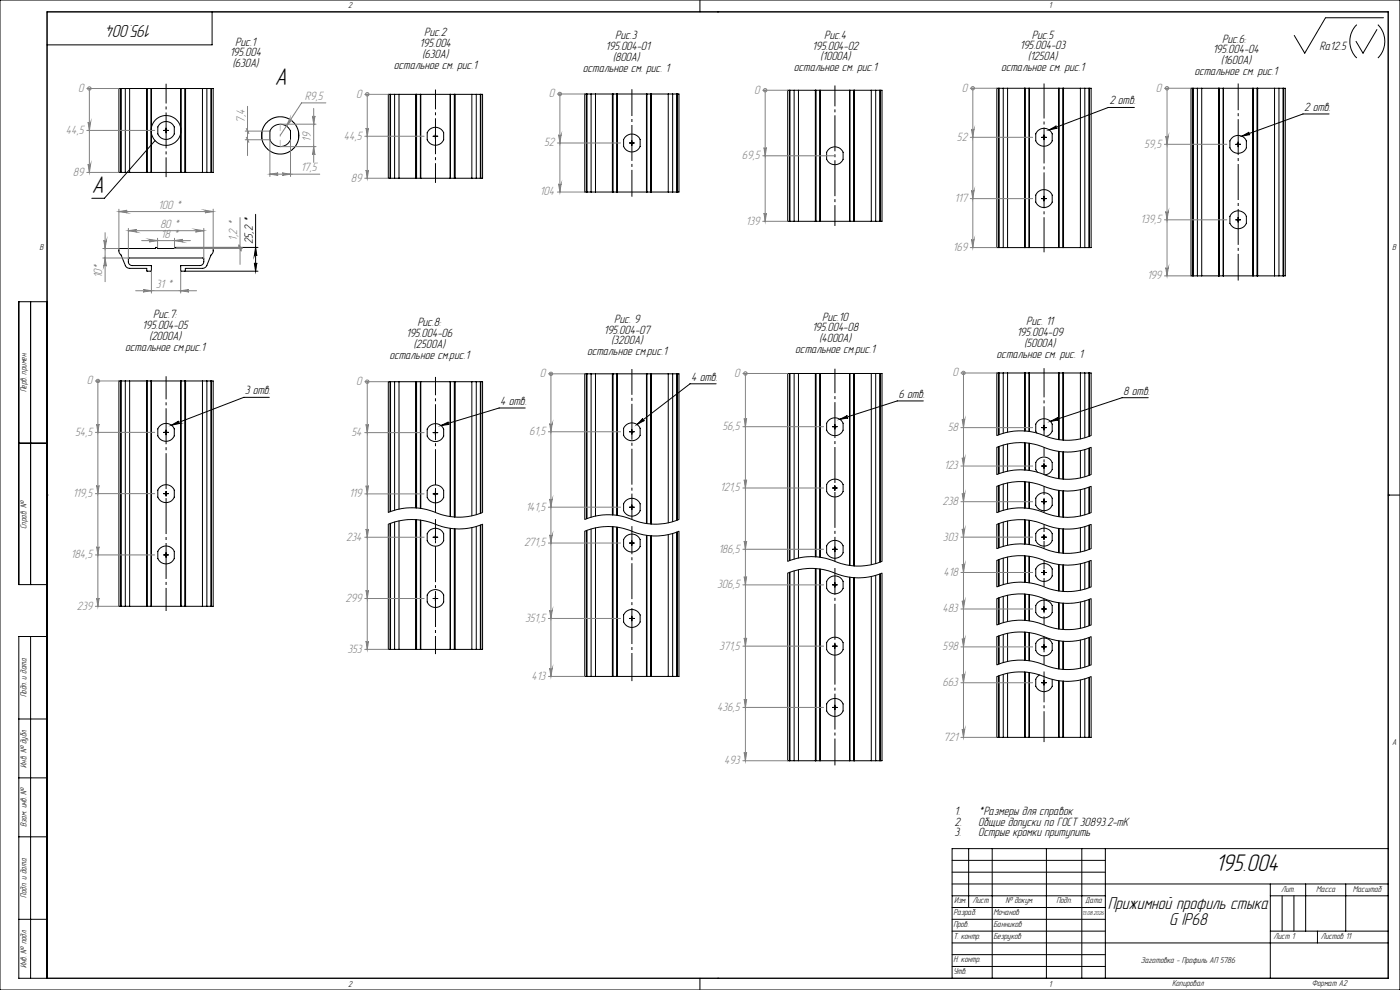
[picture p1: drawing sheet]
<svg xmlns="http://www.w3.org/2000/svg" width="594mm" height="420mm" viewBox="0 0 594 420" stroke-linecap="round" stroke-linejoin="round" font-family="sans-serif">
<g fill="none" stroke="#000" stroke-width=".42">
<path d="M0 0h594v420h-594zM90 5v14h-70M297 0v5M304.5 5h.1M575.7 10.5a10 10 0 0 0 0 14.1M584.2 12.5l-5.9 10.1-3-5M584.6 10.5a10 10 0 0 1 0 14.1M587 7.5h-24.6l-8.8 15.1-4.5-7.6M51.2 37.6h.2M51.2 37.6h-.8v35.5h.8M51.2 37.6v35.5M51.4 37.6h1.8"/>
<path d="M51.4 37.6v35.5M53.2 37.6h1.8M53.2 37.6v35.5M55 37.6h7.2M55 37.6v35.5M62.2 37.6h.1M62.2 37.6v35.5M62.3 37.6h.1M62.3 37.6v35.5M62.4 37.6v35.5M62.4 37.6h1.7M64.1 37.6h.1"/>
<path d="M64.1 37.6v35.5M64.2 37.6h12.5M64.2 37.6v35.5M76.7 37.6h.1M76.7 37.6v35.5M76.8 37.6h1.7M76.8 37.6v35.5M78.5 37.6h.1M78.5 37.6v35.5M78.6 37.6h.1M78.6 37.6v35.5M78.7 37.6h7.2"/>
<path d="M78.7 37.6v35.5M85.9 37.6h1.9M85.9 37.6v35.5M87.8 37.6h1.7M87.8 37.6v35.5M89.5 37.6h.2M89.5 37.6v35.5M89.7 37.6h.8v35.5h-.8M89.7 37.6v35.5M248.8 39.9h.3M248.8 39.9h-.7v41.6h.7M248.8 39.9v41.6"/>
<path d="M249.1 39.9h1.7M249.1 39.9v41.6M250.8 39.9h1.9M250.8 39.9v41.6M252.7 39.9h7.1M252.7 39.9v41.6M259.8 39.9h.1M259.8 39.9v41.6M259.9 39.9h.2M259.9 39.9v41.6M260.1 39.9v41.6M260.1 39.9h1.6"/>
<path d="M261.7 39.9h.2M261.7 39.9v41.6M261.9 39.9h12.4M261.9 39.9v41.6M274.3 39.9h.2M274.3 39.9v41.6M274.5 39.9h1.6M274.5 39.9v41.6M276.1 39.9h.2M276.1 39.9v41.6M276.3 39.9v41.6M276.4 39.9h.1"/>
<path d="M276.4 39.9h7.1M283.5 39.9h1.9M283.5 39.9v41.6M285.4 39.9h1.7M285.4 39.9v41.6M287.1 39.9h.3M287.1 39.9v41.6M287.4 39.9h.7v41.6h-.7M287.4 39.9v41.6M335 38.3h.2M335 38.3h-.8v55.6h.8M335 38.3v55.6"/>
<path d="M335.2 38.3h1.7M335.2 38.3v55.6M336.9 38.3h1.9M336.9 38.3v55.6M338.8 38.3h7.1M338.8 38.3v55.6M345.9 38.3h.1M345.9 38.3v55.6M346 38.3h.2M346 38.3v55.6M346.2 38.3v55.6M346.2 38.3h1.6"/>
<path d="M347.8 38.3h.2M347.8 38.3v55.6M348 38.3h12.4M348 38.3v55.6M360.4 38.3h.2M360.4 38.3v55.6M360.6 38.3h1.6M360.6 38.3v55.6M362.2 38.3h.2M362.2 38.3v55.6M362.4 38.3h.1M362.4 38.3v55.6"/>
<path d="M362.5 38.3h7.2M362.5 38.3v55.6M369.7 38.3h1.8M369.7 38.3v55.6M371.5 38.3h1.8M371.5 38.3v55.6M373.3 38.3h.2M373.3 38.3v55.6M373.5 38.3h.7v55.6h-.7M373.5 38.3v55.6M423.7 37.4h.2M423.7 37.4h-.8v67.6h.8"/>
<path d="M423.7 37.4v67.6M423.9 37.4h1.8M423.9 37.4v67.6M425.7 37.4h1.8M425.7 37.4v67.6M427.5 37.4h7.2M427.5 37.4v67.6M434.7 37.4h.1M434.7 37.4v67.6M434.8 37.4h.2M434.8 37.4v67.6M435 37.4v67.6"/>
<path d="M435 37.4h1.6M436.6 37.4h.2M436.6 37.4v67.6M436.8 37.4h12.4M436.8 37.4v67.6M449.2 37.4h.2M449.2 37.4v67.6M449.4 37.4h1.6M449.4 37.4v67.6M451 37.4h.2M451 37.4v67.6M451.2 37.4h.1"/>
<path d="M451.2 37.4v67.6M451.2 37.4h7.2M458.4 37.4h1.9M458.4 37.4v67.6M460.3 37.4h1.7M460.3 37.4v67.6M462 37.4h.2M462 37.4v67.6M462.2 37.4h.8v67.6h-.8M462.2 37.4v67.6M506.1 37.4h.2M506.1 37.4h-.8v79.6h.8"/>
<path d="M506.1 37.4v79.6M506.3 37.4h1.7M506.3 37.4v79.6M508 37.4h1.9M508 37.4v79.6M509.9 37.4h7.2M509.9 37.4v79.6M517.1 37.4v79.6M517.1 37.4h.1M517.1 37.4h.2M517.3 37.4h1.6M517.3 37.4v79.6"/>
<path d="M518.9 37.4h.2M518.9 37.4v79.6M519.1 37.4h12.4M519.1 37.4v79.6M531.5 37.4h.2M531.5 37.4v79.6M531.7 37.4h1.6M531.7 37.4v79.6M533.3 37.4h.2M533.3 37.4v79.6M533.5 37.4h.1M533.5 37.4v79.6"/>
<path d="M533.6 37.4h7.2M533.6 37.4v79.6M540.8 37.4h1.8M540.8 37.4v79.6M542.6 37.4h1.8M542.6 37.4v79.6M544.4 37.4h.2M544.4 37.4v79.6M544.6 37.4h.7v79.6h-.7M544.6 37.4v79.6M65.8 59.6l-21.5 24.5h-5.4M69.5 55.3h1.9"/>
<path d="M70.4 54.3v2.1M111.1 55.9v3.1M126.6 55.9v3.1M165.5 40h.2M165.5 40h-.8v35.6h.8M165.5 40v35.6M165.7 40h1.7M165.7 40v35.6M167.4 40h1.9M167.4 40v35.6M169.3 40h7.2M169.3 40v35.6"/>
<path d="M176.5 40h.1M176.5 40v35.6M176.6 40h.1M176.6 40v35.6M176.7 40v35.6M176.7 40h1.7M178.4 40h.1M178.4 40v35.6M178.5 40h12.5M178.5 40v35.6M183.8 57.8h1.9M184.7 56.8v2"/>
<path d="M191 40h.1M191 40v35.6M191.1 40h1.7M191.1 40v35.6M192.8 40h.1M192.8 40v35.6M192.9 40h.1M192.9 40v35.6M193 40h7.2M193 40v35.6M200.2 40h1.9M200.2 40v35.6"/>
<path d="M202.1 40h1.7M202.1 40v35.6M203.8 40h.2M203.8 40v35.6M204 40h.8v35.6h-.8M204 40v35.6M268.1 59.7v2M442 58.3h2M442.9 57.2v2M445.1 55.1l3.1-1.7a.53 .53 0 0 0-.3 .7 .53 .53 0 0 0 .7 .3zM481.3 45.6h-11.1l-25.1 9.5M526.9 57.8l3.1-1.7a.54 .54 0 0 0-.3 .6 .54 .54 0 0 0 .7 .4z"/>
<path d="M563.9 48.3h-11.1l-25.9 9.5M51.2 73.1h.2M51.4 73.1h1.8M53.2 73.1h1.8M55 73.1h7.2M62.2 73.1h.1M62.3 73.1h.1M62.4 73.1h1.7M64.1 73.1h.1M64.2 73.1h12.5M76.7 73.1h.1M76.8 73.1h1.7"/>
<path d="M78.5 73.1h.1M78.6 73.1h.1M78.7 73.1h7.2M85.9 73.1h1.9M87.8 73.1h1.7M89.5 73.1h.2M165.5 75.6h.2M165.7 75.6h1.7M167.4 75.6h1.9M169.3 75.6h7.2M176.5 75.6h.1M176.6 75.6h.1"/>
<path d="M176.7 75.6h1.7M178.4 75.6h.1M178.5 75.6h12.5M191 75.6h.1M191.1 75.6h1.7M192.8 75.6h.1M192.9 75.6h.1M193 75.6h7.2M200.2 75.6h1.9M202.1 75.6h1.7M203.8 75.6h.2M267.1 60.7h2"/>
<path d="M524.3 61.2h2M525.3 60.2v2M108.4 90.9v24.2M248.8 81.5h.3M249.1 81.5h1.7M250.8 81.5h1.9M252.7 81.5h7.1M259.8 81.5h.1M259.9 81.5h.2M260.1 81.5h1.6M261.7 81.5h.2M261.9 81.5h12.4"/>
<path d="M274.3 81.5h.2M274.5 81.5h1.6M276.1 81.5h.2M276.4 81.5h.1M276.4 81.5h7.1M283.5 81.5h1.9M285.4 81.5h1.7M287.1 81.5h.3M335 93.9h.2M335.2 93.9h1.7M336.9 93.9h1.9M338.8 93.9h7.1"/>
<path d="M345.9 93.9h.1M346 93.9h.2M346.2 93.9h1.6M347.8 93.9h.2M348 93.9h12.4M360.4 93.9h.2M360.6 93.9h1.6M362.2 93.9h.2M362.4 93.9h.1M362.5 93.9h7.2M369.7 93.9h1.8M371.5 93.9h1.8"/>
<path d="M373.3 93.9h.2M442 84.3h2M442.9 83.2v2M524.3 93.3h2M525.3 92.2v2M74.9 105v.4h15.6l-.2 1.9-.8 .9-1.7 4.4a2.04 2.04 0 0 1-1.9 1.3h-7.2l-.2 1.2M107.9 111.5a.53 .53 0 0 0 .5 .6 .53 .53 0 0 0 .6-.6l-.6 3.6zM108.4 105l.6 3.5a.53 .53 0 0 0-.6-.5 .53 .53 0 0 0-.5 .5zM109.5 105h-35.5v.4h-7.1v-.4h-.9v.4h-15.6l.2 1.9 .8 .9 1.8 4.4a1.94 1.94 0 0 0 1.8 1.3h7.2l.1 1.1 1.9-.1-.1-2.2h-8a1.63 1.63 0 0 1-1.6-1.7v-1.3l.3-.3h31.3l.4 .4v1.2a1.69 1.69 0 0 1-1.7 1.7h-8l-.1 2.2 32.8 .2M423.7 105h.2M423.9 105h1.8M425.7 105h1.8"/>
<path d="M427.5 105h7.2M434.7 105h.1M434.8 105h.2M435 105h1.6M436.6 105h.2M436.8 105h12.4M449.2 105h.2M449.4 105h1.6M451 105h.2M451.2 105h.1M451.2 105h7.2M458.4 105h1.9"/>
<path d="M460.3 105h1.7M462 105h.2M506.1 117h.2M506.3 117h1.7M508 117h1.9M509.9 117h7.2M517.1 117h.1M517.1 117h.2M517.3 117h1.6M518.9 117h.2M519.1 117h12.4M531.5 117h.2"/>
<path d="M531.7 117h1.6M533.3 117h.2M533.5 117h.1M533.6 117h7.2M540.8 117h1.8M542.6 117h1.8M544.4 117h.2M13 128v120M20 128h-12v120h12M248.8 158.6h.3M248.8 158.6h-.7v61.8a27 27 0 0 1 22.1 .7 25.8 25.8 0 0 0 17.9-.7v-61.8h-.7M248.8 158.6v61.5"/>
<path d="M249.1 158.6v61.4M249.1 158.6h1.7M250.8 158.6h1.9M250.8 158.6v60.8M252.7 158.6v60.4M252.7 158.6h7.1M259.8 158.6h.1M259.8 158.6v59.8M259.9 158.6h.2M259.9 158.6v59.8M260.1 158.6v59.9M260.1 158.6h1.6"/>
<path d="M261.7 158.6h.2M261.7 158.6v60M261.9 158.6v60.1M261.9 158.6h12.4M274.3 158.6h.2M274.3 158.6v63.5M274.5 158.6v63.5M274.5 158.6h1.6M276.1 158.6h.2M276.1 158.6v63.7M276.3 158.6v63.7M276.4 158.6h.1"/>
<path d="M276.4 158.6h7.1M283.5 158.6h1.9M283.5 158.6v63.2M285.4 158.6v62.7M285.4 158.6h1.7M287.1 158.6h.3M287.1 158.6v62.2M287.4 158.6v62.1M335 158.5h.2M335 158.5h-.8v79.6a27.1 27.1 0 0 1 22.1 .8 25.8 25.8 0 0 0 17.9-.8v-79.6h-.7M335 158.5v79.4M335.2 158.5v79.3"/>
<path d="M335.2 158.5h1.7M336.9 158.5h1.9M336.9 158.5v78.7M338.8 158.5v78.2M338.8 158.5h7.1M345.9 158.5h.1M345.9 158.5v77.7M346 158.5h.2M346 158.5v77.7M346.2 158.5v77.7M346.2 158.5h1.6M347.8 158.5h.2"/>
<path d="M347.8 158.5v77.9M348 158.5v77.9M348 158.5h12.4M360.4 158.5h.2M360.4 158.5v81.4M360.6 158.5v81.4M360.6 158.5h1.6M362.2 158.5h.2M362.2 158.5v81.6M362.4 158.5h.1M362.4 158.5v81.6M362.5 158.5v81.6"/>
<path d="M362.5 158.5h7.2M369.7 158.5h1.8M369.7 158.5v81.1M371.5 158.5v80.6M371.5 158.5h1.8M373.3 158.5h.2M373.3 158.5v80M373.5 158.5v79.9M423.7 158.2h.2M423.7 158.2h-.8v26.6a27.1 27.1 0 0 1 22.1 .7 25.8 25.8 0 0 0 18-.7v-26.6h-.8M423.7 158.2v26.3M423.9 158.2v26.2"/>
<path d="M423.9 158.2h1.8M425.7 158.2h1.8M425.7 158.2v25.6M427.5 158.2v25.2M427.5 158.2h7.2M434.7 158.2h.1M434.7 158.2v24.6M434.8 158.2h.2M434.8 158.2v24.6M435 158.2v24.7M435 158.2h1.6M436.6 158.2h.2"/>
<path d="M436.6 158.2v24.8M436.8 158.2v24.9M436.8 158.2h12.4M449.2 158.2h.2M449.2 158.2v28.3M449.4 158.2v28.3M449.4 158.2h1.6M451 158.2h.2M451 158.2v28.5M451.2 158.2h.1M451.2 158.2v28.5M451.2 158.2h7.2"/>
<path d="M458.4 158.2h1.9M458.4 158.2v28M460.3 158.2v27.5M460.3 158.2h1.7M462 158.2h.2M462 158.2v27M462.2 158.2v26.9M51.2 161.6h.2M51.2 161.6h-.8v95.6h.8M51.2 161.6v95.6M51.4 161.6v95.6M51.4 161.6h1.8"/>
<path d="M53.2 161.6h1.8M53.2 161.6v95.6M55 161.6v95.6M55 161.6h7.2M62.2 161.6h.1M62.2 161.6v95.6M62.3 161.6h.1M62.3 161.6v95.6M62.4 161.6v95.6M62.4 161.6h1.7M64.1 161.6h.1M64.1 161.6v95.6"/>
<path d="M64.2 161.6v95.6M64.2 161.6h12.5M76.7 161.6h.1M76.7 161.6v95.6M76.8 161.6v95.6M76.8 161.6h1.7M78.5 161.6h.1M78.5 161.6v95.6M78.6 161.6h.1M78.6 161.6v95.6M78.7 161.6v95.6M78.7 161.6h7.2"/>
<path d="M85.9 161.6h1.9M85.9 161.6v95.6M87.8 161.6v95.6M87.8 161.6h1.7M89.5 161.6h.2M89.5 161.6v95.6M89.7 161.6h.8v95.6h-.8M89.7 161.6v95.6M114.3 168.6h-10.9l-30.7 11.8M165.5 161.9h.2M165.5 161.9h-.8v55.5a27 27 0 0 1 22.1 .8 25.9 25.9 0 0 0 18-.8v-55.5h-.8M165.5 161.9v55.2"/>
<path d="M165.7 161.9v55.1M165.7 161.9h1.7M167.4 161.9h1.9M167.4 161.9v54.5M169.3 161.9v54.1M169.3 161.9h7.2M176.5 161.9h.1M176.5 161.9v53.6M176.6 161.9h.1M176.6 161.9v53.6M176.7 161.9v53.6M176.7 161.9h1.7"/>
<path d="M178.4 161.9h.1M178.4 161.9v53.8M178.5 161.9v53.8M178.5 161.9h12.5M191 161.9h.1M191 161.9v57.2M191.1 161.9v57.3M191.1 161.9h1.7M192.8 161.9h.1M192.8 161.9v57.4M192.9 161.9h.1M192.9 161.9v57.4"/>
<path d="M193 161.9v57.4M193 161.9h7.2M200.2 161.9h1.9M200.2 161.9v56.9M202.1 161.9v56.5M202.1 161.9h1.7M203.8 161.9h.2M203.8 161.9v55.9M204 161.9v55.8M222.8 173.1h-11l-24.7 7.4M272.7 177.5a.54 .54 0 0 0 0 .8 .54 .54 0 0 0 .7 .1l-3.1 1.7zM303.8 162.8h-11l-22.5 17.3"/>
<path d="M356.3 177.9l3.2-1.6a.54 .54 0 0 0-.3 .7 .54 .54 0 0 0 .6 .3zM391.8 170.1h-11.1l-24.4 7.8M445.7 178.8l3.1-1.7a.54 .54 0 0 0-.3 .7 .54 .54 0 0 0 .7 .4zM487.2 168.7h-11.1l-30.4 10.1M8 188h12M69.5 183.4h1.9M70.4 182.4v2M72.7 180.4l3.1-1.8a.55 .55 0 0 0-.3 .7 .55 .55 0 0 0 .7 .4zM183.8 183.5h1.9M184.7 182.5v2M187.1 180.5l3.2-1.5a.54 .54 0 0 0-.3 .7 .54 .54 0 0 0 .6 .3zM267.1 183.2h2"/>
<path d="M268.1 182.2v2M353.2 181h2M354.2 180v2.1M422.9 189.8a27.1 27.1 0 0 1 22.1 .8 26.3 26.3 0 0 0 18-.8v11.5a26.8 26.8 0 0 1-22.1-.7 26.1 26.1 0 0 0-18 .7zM423.7 189.5v11.5M423.9 189.4v11.5M425.7 188.8v11.6M427.5 188.4v11.5M434.7 187.8v11.6M434.8 187.8v11.6M435 187.9v11.5M436.6 188v11.6"/>
<path d="M436.8 188v11.6M439.9 183.7l-.4-.8v-3a3.8 3.8 0 0 1 3.4-2.3 3.8 3.8 0 0 1 3.5 2.3v3l-.8 1.2-1.8 1M442 197.7h2M442 181.4h2M442.9 180.4v2M442.9 196.7v2M449.2 191.5v11.5M449.4 191.5v11.6M451 191.7v11.6M451.2 191.7v11.6M458.4 191.2v11.5M460.3 190.7v11.6"/>
<path d="M462 190.2v11.5M462.2 190.1v11.5M20 210h.1M69.5 209.4h1.9M70.4 208.4v2M183.8 209.5h1.9M184.7 208.5v2M267.1 215.2h2M268.1 214.2v2M353.2 207h2M354.2 206v2.1M422.9 206.3a26.9 26.9 0 0 1 22.1 .8 26 26 0 0 0 18-.8v11.2a27 27 0 0 1-22.1-.8 25.9 25.9 0 0 0-18 .8z"/>
<path d="M423.7 206v11.2M423.9 205.9v11.2M425.7 205.4v11.1M427.5 204.9v11.2M434.7 204.4v11.1M434.8 204.4v11.1M435 204.4v11.1M436.6 204.6v11.1M436.8 204.6v11.1M440.2 200.4l-.7-1.2v-3a3.8 3.8 0 0 1 3.4-2.3 3.8 3.8 0 0 1 3.5 2.3v3l-.3 .6-1 1.1-1.8 .6M442 212.8h2M442.9 211.9v1.9"/>
<path d="M449.2 208.1v11.1M449.4 208.1v11.1M451 208.2v11.2M451.2 208.3v11.1M458.4 207.7v11.2M460.3 207.3v11.1M462 206.7v11.1M462.2 206.6v11.2M589 210h.1M589 210h5M69.5 235.4h1.9M70.4 234.4v2"/>
<path d="M165.5 222.1v53.4M165.7 222v53.5M167.4 221.5v54M169.3 221v54.5M176.5 220.5v55M176.6 220.5v55M176.7 220.5v55M178.4 220.6v54.9M178.5 220.7v54.8M183.8 227.9h1.9M184.7 226.9v2M191 224.1v51.4"/>
<path d="M191.1 224.2v51.3M192.8 224.3v51.2M192.9 224.3v51.2M193 224.3v51.2M200.2 223.8v51.7M202.1 223.4v52.1M203.8 222.8v52.7M204 222.7v52.8M248.8 225.1v61.9M249.1 225v62M250.8 224.4v62.6M252.7 224v63"/>
<path d="M259.8 223.4v63.6M259.9 223.4v63.6M260.1 223.5v63.5M261.7 223.6v63.4M261.9 223.6v63.4M267.1 230.4h2M268.1 229.4v2M274.3 227.1v59.9M274.5 227.1v59.9M276.1 227.3v59.7M276.3 227.3v59.7M283.5 226.8v60.2"/>
<path d="M285.4 226.3v60.7M287.1 225.8v61.2M287.4 225.7v61.3M353.2 233h2M354.2 232v2.1M422.9 222.5a26.9 26.9 0 0 1 22.1 .7 26 26 0 0 0 18-.7v10.2a26.8 26.8 0 0 1-22.1-.7 26.1 26.1 0 0 0-18 .7zM422.9 237.8a26.9 26.9 0 0 1 22.1 .7 26 26 0 0 0 18-.7v11.2a27.2 27.2 0 0 1-22.1-.8 26.1 26.1 0 0 0-18 .8zM423.7 222.2v10.3M423.7 237.5v11.2M423.9 222.1v10.3M423.9 237.4v11.2M425.7 221.5v10.3"/>
<path d="M425.7 236.8v11.2M427.5 221v10.3M427.5 236.3v11.3M434.7 220.5v10.3M434.7 235.8v11.2M434.8 220.5v10.3M434.8 235.8v11.2M435 220.5v10.3M435 235.8v11.3M436.6 220.7v10.3M436.6 236v11.2M436.8 220.8v10.2"/>
<path d="M436.8 236v11.2M442 227.9h2M442.9 226.9v2M449.2 224.2v10.3M449.2 239.5v11.2M449.4 224.2v10.3M449.4 239.5v11.2M451 224.4v10.3M451 239.7v11.2M451.2 224.4v10.3M451.2 239.7v11.2M458.4 223.9v10.3"/>
<path d="M458.4 239.2v11.2M460.3 223.4v10.3M460.3 238.7v11.2M462 222.8v10.3M462 238.1v11.3M462.2 222.8v10.2M462.2 238v11.3M51.2 257.2h.2M51.4 257.2h1.8M53.2 257.2h1.8M55 257.2h7.2M62.2 257.2h.1"/>
<path d="M62.3 257.2h.1M62.4 257.2h1.7M64.1 257.2h.1M64.2 257.2h12.5M76.7 257.2h.1M76.8 257.2h1.7M78.5 257.2h.1M78.6 257.2h.1M78.7 257.2h7.2M85.9 257.2h1.9M87.8 257.2h1.7M89.5 257.2h.2"/>
<path d="M183.8 253.9h1.9M184.7 252.9v2M335 242.9v79.8M335.2 242.8v79.9M336.9 242.2v80.5M338.8 241.7v81M345.9 241.2v81.5M346 241.2v81.5M346.2 241.2v81.5M347.8 241.4v81.3M348 241.4v81.3M353.2 248.1h2"/>
<path d="M354.2 247.1v2M360.4 244.9v77.8M360.6 244.9v77.8M362.2 245.1v77.6M362.4 245.1v77.6M362.5 245.1v77.6M369.7 244.6v78.1M371.5 244.1v78.6M373.3 243.5v79.2M373.5 243.4v79.3M422.9 254a26.9 26.9 0 0 1 22.1 .7 26 26 0 0 0 18-.7v11.1a27 27 0 0 1-22.1-.7 25.9 25.9 0 0 0-18 .7zM423.7 253.7v11.1"/>
<path d="M423.9 253.6v11.1M425.7 253v11.2M427.5 252.5v11.2M434.7 252v11.2M434.8 252v11.2M435 252v11.2M436.6 252.2v11.2M436.8 252.3v11.1M442 242.9h2M442 258.4h2M442.9 241.9v2M442.9 257.4v2"/>
<path d="M449.2 255.7v11.2M449.4 255.7v11.2M451 255.9v11.1M451.2 255.9v11.2M458.4 255.4v11.1M460.3 254.9v11.2M462 254.3v11.2M462.2 254.3v11.1M13 270v145M20 270h-12v145h581v-410h-569v410M165.5 275.5h.2M165.5 275.5h-.8v-53.1a27.2 27.2 0 0 1 22.1 .7 26.1 26.1 0 0 0 18-.7v53.1h-.8"/>
<path d="M165.7 275.5h1.7M167.4 275.5h1.9M169.3 275.5h7.2M176.5 275.5h.1M176.6 275.5h.1M176.7 275.5h1.7M178.4 275.5h.1M178.5 275.5h12.5M191 275.5h.1M191.1 275.5h1.7M192.8 275.5h.1M192.9 275.5h.1"/>
<path d="M193 275.5h7.2M200.2 275.5h1.9M202.1 275.5h1.7M203.8 275.5h.2M267.1 262.4h2M268.1 261.4v2M353.2 274.1h2M354.2 273.1v2M422.9 270.1a27.1 27.1 0 0 1 22.1 .8 25.8 25.8 0 0 0 18-.8v12a27 27 0 0 1-22.1-.8 25.9 25.9 0 0 0-18 .8zM423.7 269.8v11.9M423.9 269.8v11.9M425.7 269.2v11.9"/>
<path d="M427.5 268.7v11.9M434.7 268.2v11.9M434.8 268.2v11.9M435 268.2v11.9M436.6 268.4v11.9M436.8 268.4v11.9M442 274.4h2M442.9 273.5v2M449.2 271.8v12M449.4 271.9v11.9M451 272v12M451.2 272v12"/>
<path d="M451.2 272.1v11.9M458.4 271.6v11.9M460.3 271.1v11.9M462 270.5v11.9M462.2 270.4v11.9M248.8 287h.3M248.8 287h-.7v-61.6a27 27 0 0 1 22.1 .7 25.8 25.8 0 0 0 17.9-.7v61.6h-.7M249.1 287h1.7M250.8 287h1.9M252.7 287h7.1M259.8 287h.1M259.9 287h.2"/>
<path d="M260.1 287h1.6M261.7 287h.2M261.9 287h12.4M274.3 287h.2M274.5 287h1.6M276.1 287h.2M276.4 287h.1M276.4 287h7.1M283.5 287h1.9M285.4 287h1.7M287.1 287h.3M354.2 299.1v2"/>
<path d="M423.7 286.8v26M423.9 286.7v26.1M425.7 286.1v26.7M427.5 285.6v27.2M434.7 285.1v27.7M434.8 285.1v27.7M435 285.1v27.7M436.6 285.3v27.5M436.8 285.3v27.5M441.1 286.4l-.8 .5-.8 1.3v2.9a3.8 3.8 0 0 0 3.4 2.4 3.8 3.8 0 0 0 3.5-2.4v-2.9M442 289.6h2M442.9 288.6v2"/>
<path d="M449.2 288.8v24M449.4 288.8v24M451 289v23.8M451.2 289v23.8M458.4 288.5v24.3M460.3 288v24.8M462 287.4v25.4M462.2 287.4v25.4M8 305h12M353.2 300.1h2M423.7 312.8h.2M423.7 312.8h-.8v-25.8a27.1 27.1 0 0 1 22.1 .8 25.8 25.8 0 0 0 18-.8v25.8h-.8"/>
<path d="M423.9 312.8h1.8M425.7 312.8h1.8M427.5 312.8h7.2M434.7 312.8h.1M434.8 312.8h.2M435 312.8h1.6M436.6 312.8h.2M436.8 312.8h12.4M449.2 312.8h.2M449.4 312.8h1.6M451 312.8h.2M451.2 312.8h.1"/>
<path d="M451.2 312.8h7.2M458.4 312.8h1.9M460.3 312.8h1.7M462 312.8h.2M8 330h12M335 322.7h.2M335 322.7h-.8v-79.5a26.9 26.9 0 0 1 22.1 .7 26 26 0 0 0 17.9-.7v79.5h-.7M335.2 322.7h1.7M336.9 322.7h1.9M338.8 322.7h7.1M345.9 322.7h.1M346 322.7h.2"/>
<path d="M346.2 322.7h1.6M347.8 322.7h.2M348 322.7h12.4M360.4 322.7h.2M360.6 322.7h1.6M362.2 322.7h.2M362.4 322.7h.1M362.5 322.7h7.2M369.7 322.7h1.8M371.5 322.7h1.8M373.3 322.7h.2M8 355h12"/>
<path d="M404 365h65M404 370h65M404 375h185M411 360v25M421 360v55M444 360v55M459 360v55M469 360v55M539 375v40M554 375v20M571 375v20M589 360h-185v55"/>
<path d="M8 390h12M404 390h65M404 395h65M404 380h65M404 385h65M539 395h50M539 380h50M544 380v15M549 380v15M559 395v5M297 415v5M304.5 415h.1"/>
<path d="M404 405h65M404 410h65M404 400h185"/>
<circle cx="70.5" cy="55.4" r="3.8"/>
<circle cx="70.5" cy="55.4" r="6.3"/>
<circle cx="118.9" cy="57.4" r="4.7"/>
<circle cx="118.9" cy="57.5" r="7.9"/>
<circle cx="184.8" cy="57.8" r="3.8"/>
<circle cx="442.9" cy="58.2" r="3.8"/>
<circle cx="268.1" cy="60.7" r="3.8"/>
<circle cx="354.2" cy="66.1" r="3.8"/>
<circle cx="525.3" cy="61.2" r="3.8"/>
<circle cx="442.9" cy="84.2" r="3.8"/>
<circle cx="525.3" cy="93.2" r="3.8"/>
<circle cx="70.4" cy="183.4" r="3.8"/>
<circle cx="184.7" cy="183.5" r="3.8"/>
<circle cx="268.1" cy="183.2" r="3.8"/>
<circle cx="354.2" cy="181" r="3.8"/>
<circle cx="70.5" cy="209.4" r="3.8"/>
<circle cx="184.7" cy="209.5" r="3.8"/>
<circle cx="268.1" cy="215.2" r="3.8"/>
<circle cx="354.2" cy="207" r="3.8"/>
<circle cx="443" cy="212.8" r="3.8"/>
<circle cx="70.4" cy="235.4" r="3.8"/>
<circle cx="184.8" cy="227.9" r="3.8"/>
<circle cx="268.1" cy="230.4" r="3.8"/>
<circle cx="354.2" cy="233" r="3.8"/>
<circle cx="443" cy="227.9" r="3.8"/>
<circle cx="184.8" cy="253.9" r="3.8"/>
<circle cx="354.2" cy="248.1" r="3.8"/>
<circle cx="442.9" cy="242.9" r="3.8"/>
<circle cx="443" cy="258.4" r="3.8"/>
<circle cx="268.1" cy="262.4" r="3.8"/>
<circle cx="354.2" cy="274.1" r="3.8"/>
<circle cx="443" cy="274.5" r="3.8"/>
<circle cx="354.2" cy="300.1" r="3.8"/>
</g>
<g fill="none" stroke="#808080" stroke-width=".42">
<path d="M36.8 37.6h13.6M37.9 37.6h.1M37.9 37.6v35.5M236.5 39.9h11.6M237.6 39.9h.1M237.6 39.9v41.6M323.6 38.3h10.6M324.7 38.3h.1M324.7 38.3v55.6M411.7 37.4h11.2M412.7 37.4h.1M412.7 37.4v67.6"/>
<path d="M494.1 37.4h11.2M495.2 37.4h.1M495.2 37.4v79.6M36.8 55.3h28.9M37.4 51.8a.55 .55 0 0 0 .5 .6 .55 .55 0 0 0 .6-.6l-.6 3.5zM104 55.6h10.5M104 59.3h10.5v15.6M104.5 54.5l1.1 2.2M104.5 58.2l1.1 2.2M105 45.1v20.9M118.9 52.7h15.2M123 50.3a.53 .53 0 0 0 .1 .7 .53 .53 0 0 0 .8-.1l-2.4 2.6z"/>
<path d="M123.3 59.3v15.6M132.6 49.2a.53 .53 0 0 0 .5 .5 .53 .53 0 0 0 .5-.5l-.5 3.5zM133.1 46v22.9M138.3 43.7h-10.3l-9.1 13.7M154.8 40h9.9M154.8 57.8h25.2M155.3 54.3a.53 .53 0 0 0 .5 .5 .53 .53 0 0 0 .6-.5l-.6 3.5zM155.8 40h.1M155.8 40v35.6M237 57.2a.55 .55 0 0 0 .5 .5 .55 .55 0 0 0 .6-.5l-.5 3.5zM411.7 58.3h26.4M412.2 54.7a.55 .55 0 0 0 .5 .6 .55 .55 0 0 0 .6-.6l-.6 3.6z"/>
<path d="M494.6 57.7a.55 .55 0 0 0 .5 .6 .55 .55 0 0 0 .6-.6l-.5 3.5zM36.8 73.1h13.6M37.4 69.7a.55 .55 0 0 0 .5 .5 .55 .55 0 0 0 .6-.5l-.6 3.4zM114.5 73.9l3.5-.5a.53 .53 0 0 0-.5 .5 .53 .53 0 0 0 .5 .5zM114.5 73.9h21.2M118.9 62.2h15.2M119.8 73.4l3.5 .5-3.5 .5a.53 .53 0 0 0 .5-.5 .53 .53 0 0 0-.5-.5zM133.1 62.2l.5 3.5a.53 .53 0 0 0-.5-.5 .53 .53 0 0 0-.5 .5zM154.8 75.6h9.9M155.3 72.1a.53 .53 0 0 0 .5 .5 .53 .53 0 0 0 .6-.5l-.6 3.5zM236.5 60.7h26.8M237 78a.55 .55 0 0 0 .5 .5 .55 .55 0 0 0 .6-.5l-.5 3.5z"/>
<path d="M323.6 66.1h30.6M324.1 62.6a.53 .53 0 0 0 .6 .5 .53 .53 0 0 0 .5-.5l-.5 3.5zM494.1 61.2h26.4M44.6 98.7v20.8M50.4 89.8l3.5-.6a.55 .55 0 0 0-.5 .5 .55 .55 0 0 0 .5 .6zM50.4 88.7v16.7h-6.8M50.4 89.8h40.1M54.5 97.9l3.5-.6a.55 .55 0 0 0-.6 .6 .55 .55 0 0 0 .6 .5zM54.5 96.9v12.9M54.5 97.9h32M82.9 97.3l3.6 .6-3.6 .5a.55 .55 0 0 0 .6-.5 .55 .55 0 0 0-.6-.6zM86.5 96.9v12.9"/>
<path d="M87 89.2l3.5 .6-3.5 .5a.55 .55 0 0 0 .5-.6 .55 .55 0 0 0-.5-.5zM90.5 88.7v16.7M101.8 92.3v19.9M236.5 81.5h11.6M323.6 93.9h10.6M324.1 90.4a.53 .53 0 0 0 .6 .5 .53 .53 0 0 0 .5-.5l-.5 3.5zM411.7 84.3h26.4M412.2 80.7a.55 .55 0 0 0 .5 .6 .55 .55 0 0 0 .6-.6l-.6 3.6zM494.1 93.3h26.4M494.6 89.7a.55 .55 0 0 0 .5 .6 .55 .55 0 0 0 .6-.6l-.5 3.6zM43.6 109.4h11.3M44.1 101.9a.55 .55 0 0 0 .5 .6 .55 .55 0 0 0 .6-.6l-.6 3.5z"/>
<path d="M44.6 109.4l.6 3.5a.55 .55 0 0 0-.6-.5 .55 .55 0 0 0-.5 .5zM60.1 102.1h20.7M63.4 101.5l3.5 .6-3.5 .5a.55 .55 0 0 0 .5-.5 .55 .55 0 0 0-.5-.6zM64.2 114.8v9.5M66.9 101.1v3.9M74 102.1l3.5-.6a.55 .55 0 0 0-.5 .6 .55 .55 0 0 0 .5 .5zM74 101.1v3.9M74 105.4h28.8M74.9 105h27.9M76.7 114.8v9.5M101.3 104.4l1.1 2.1M101.3 103.9l1.1 2.1"/>
<path d="M411.7 105h11.2M412.2 101.5a.55 .55 0 0 0 .5 .5 .55 .55 0 0 0 .6-.5l-.6 3.5zM494.1 117h11.2M494.6 113.5a.55 .55 0 0 0 .5 .5 .55 .55 0 0 0 .6-.5l-.5 3.5zM57.5 123.3h25.9M60.7 122.8l3.5 .5-3.5 .6a.53 .53 0 0 0 .6-.6 .53 .53 0 0 0-.6-.5zM76.7 123.3l3.5-.5a.53 .53 0 0 0-.5 .5 .53 .53 0 0 0 .5 .6zM232.7 158.6h15.4M233.8 158.6h.1M233.8 158.6v128.4M315.2 158.5h19M316.3 158.5h.1"/>
<path d="M316.3 158.5v164.2M407.7 158.2h15.2M408.8 158.2h.1M408.8 158.2v154.6M40.5 161.6h9.9M41 179.9a.53 .53 0 0 0 .5 .5 .53 .53 0 0 0 .6-.5l-.6 3.5zM41.5 161.6h.1M41.5 161.6v95.6M154.8 161.9h9.9M155.8 161.9h.1M155.8 161.9v113.6M233.2 179.7a.55 .55 0 0 0 .6 .5 .55 .55 0 0 0 .5-.5l-.5 3.5z"/>
<path d="M315.7 177.5a.53 .53 0 0 0 .6 .5 .53 .53 0 0 0 .5-.5l-.5 3.5zM408.2 177.9a.55 .55 0 0 0 .6 .5 .55 .55 0 0 0 .5-.5l-.5 3.5zM40.5 183.4h25.2M154.8 183.5h25.2M155.3 180a.53 .53 0 0 0 .5 .5 .53 .53 0 0 0 .6-.5l-.6 3.5zM232.7 183.2h30.6M315.2 181h34.2M407.7 181.4h30.4M407.7 197.7h30.4M408.2 194.2a.55 .55 0 0 0 .6 .5 .55 .55 0 0 0 .5-.5l-.5 3.5zM40.5 209.4h25.2M41 205.9a.53 .53 0 0 0 .5 .5 .53 .53 0 0 0 .6-.5l-.6 3.5z"/>
<path d="M154.8 209.5h25.2M155.3 206a.53 .53 0 0 0 .5 .5 .53 .53 0 0 0 .6-.5l-.6 3.5zM232.7 215.2h30.6M233.2 211.7a.55 .55 0 0 0 .6 .5 .55 .55 0 0 0 .5-.5l-.5 3.5zM315.2 207h34.2M315.7 203.5a.53 .53 0 0 0 .6 .5 .53 .53 0 0 0 .5-.5l-.5 3.5zM407.7 212.8h30.4M408.2 209.4a.55 .55 0 0 0 .6 .5 .55 .55 0 0 0 .5-.5l-.5 3.4zM40.5 235.4h25.2M41 231.9a.53 .53 0 0 0 .5 .5 .53 .53 0 0 0 .6-.5l-.6 3.5zM154.8 227.9h25.2M155.3 224.4a.53 .53 0 0 0 .5 .5 .53 .53 0 0 0 .6-.5l-.6 3.5z"/>
<path d="M232.7 230.4h30.6M233.2 226.9a.55 .55 0 0 0 .6 .5 .55 .55 0 0 0 .5-.5l-.5 3.5zM315.2 233h34.2M315.7 229.5a.53 .53 0 0 0 .6 .5 .53 .53 0 0 0 .5-.5l-.5 3.5zM407.7 227.9h30.4M408.2 224.4a.55 .55 0 0 0 .6 .5 .55 .55 0 0 0 .5-.5l-.5 3.5zM408.2 239.4a.55 .55 0 0 0 .6 .5 .55 .55 0 0 0 .5-.5l-.5 3.5zM40.5 257.2h9.9M41 253.7a.53 .53 0 0 0 .5 .5 .53 .53 0 0 0 .6-.5l-.6 3.5zM154.8 253.9h25.2M155.3 250.4a.53 .53 0 0 0 .5 .5 .53 .53 0 0 0 .6-.5l-.6 3.5zM233.2 258.9a.55 .55 0 0 0 .6 .5 .55 .55 0 0 0 .5-.5l-.5 3.5z"/>
<path d="M315.2 248.1h34.2M315.7 244.6a.53 .53 0 0 0 .6 .5 .53 .53 0 0 0 .5-.5l-.5 3.5zM407.7 242.9h30.4M407.7 258.4h30.4M408.2 254.9a.55 .55 0 0 0 .6 .5 .55 .55 0 0 0 .5-.5l-.5 3.5zM154.8 275.5h9.9M155.3 272a.53 .53 0 0 0 .5 .5 .53 .53 0 0 0 .6-.5l-.6 3.5zM232.7 262.4h30.6M315.2 274.1h34.2M315.7 270.6a.53 .53 0 0 0 .6 .5 .53 .53 0 0 0 .5-.5l-.5 3.5zM407.7 274.4h30.4M408.2 271a.55 .55 0 0 0 .6 .5 .55 .55 0 0 0 .5-.5l-.5 3.4z"/>
<path d="M232.7 287h15.4M233.2 283.5a.55 .55 0 0 0 .6 .5 .55 .55 0 0 0 .5-.5l-.5 3.5zM315.7 296.6a.53 .53 0 0 0 .6 .5 .53 .53 0 0 0 .5-.5l-.5 3.5zM407.7 289.6h30.4M408.2 286.2a.55 .55 0 0 0 .6 .5 .55 .55 0 0 0 .5-.5l-.5 3.4zM315.2 300.1h34.2M315.7 319.2a.53 .53 0 0 0 .6 .6 .53 .53 0 0 0 .5-.6l-.5 3.5zM407.7 312.8h15.2M408.2 309.3a.55 .55 0 0 0 .6 .6 .55 .55 0 0 0 .5-.6l-.5 3.5zM315.2 322.7h19"/>
<circle cx="37.9" cy="37.6" r=".71"/>
<circle cx="237.5" cy="39.9" r=".73"/>
<circle cx="324.7" cy="38.3" r=".72"/>
<circle cx="412.7" cy="37.4" r=".71"/>
<circle cx="495.1" cy="37.4" r=".72"/>
<circle cx="155.8" cy="40" r=".71"/>
<circle cx="233.8" cy="158.6" r=".72"/>
<circle cx="316.3" cy="158.4" r=".71"/>
<circle cx="408.8" cy="158.2" r=".72"/>
<circle cx="41.5" cy="161.6" r=".73"/>
<circle cx="155.8" cy="161.9" r=".72"/>
</g>
<path d="M70.5 75.1v-39.6M184.8 77.6v-39.6" fill="none" stroke="#000" stroke-width=".42" stroke-dasharray="15.2 1.3 1.3 1.3" stroke-dashoffset="6.9" stroke-linecap="butt"/>
<path d="M268.1 83.5v-45.6M525.3 119v-83.6M354.2 324.7v-83.7" fill="none" stroke="#000" stroke-width=".42" stroke-dasharray="15.2 1.3 1.3 1.3" stroke-dashoffset="3.9" stroke-linecap="butt"/>
<path d="M354.2 95.9v-59.6" fill="none" stroke="#000" stroke-width=".42" stroke-dasharray="15.2 1.3 1.3 1.3" stroke-dashoffset="6.4" stroke-linecap="butt"/>
<path d="M443 107v-71.6" fill="none" stroke="#000" stroke-width=".42" stroke-dasharray="15.2 1.3 1.3 1.3" stroke-dashoffset=".4" stroke-linecap="butt"/>
<path d="M70.5 259.2v-99.6" fill="none" stroke="#000" stroke-width=".42" stroke-dasharray="15.2 1.3 1.3 1.3" stroke-dashoffset="5.4" stroke-linecap="butt"/>
<path d="M184.8 277.5v-57.3" fill="none" stroke="#000" stroke-width=".42" stroke-dasharray="15.2 1.3 1.3 1.3" stroke-dashoffset="7.6" stroke-linecap="butt"/>
<path d="M184.8 217.4v-57.5" fill="none" stroke="#000" stroke-width=".42" stroke-dasharray="15.2 1.3 1.3 1.3" stroke-dashoffset="7.5" stroke-linecap="butt"/>
<path d="M268.1 289v-65.8" fill="none" stroke="#000" stroke-width=".42" stroke-dasharray="15.2 1.3 1.3 1.3" stroke-dashoffset="3.3" stroke-linecap="butt"/>
<path d="M268.1 220.4v-63.8" fill="none" stroke="#000" stroke-width=".42" stroke-dasharray="15.2 1.3 1.3 1.3" stroke-dashoffset="4.3" stroke-linecap="butt"/>
<path d="M354.2 238.1v-81.7" fill="none" stroke="#000" stroke-width=".42" stroke-dasharray="15.2 1.3 1.3 1.3" stroke-dashoffset="4.9" stroke-linecap="butt"/>
<path d="M443 314.8v-29.9" fill="none" stroke="#000" stroke-width=".42" stroke-dasharray="15.2 1.3 1.3 1.3" stroke-dashoffset="2.2" stroke-linecap="butt"/>
<path d="M443 282v-11.9" fill="none" stroke="#000" stroke-width=".42" stroke-dasharray="15.2 1.3 1.3 1.3" stroke-dashoffset="11.2" stroke-linecap="butt"/>
<path d="M443 217.4v-11.1M443 265.1v-11.1" fill="none" stroke="#000" stroke-width=".42" stroke-dasharray="15.2 1.3 1.3 1.3" stroke-dashoffset="11.6" stroke-linecap="butt"/>
<path d="M443 249v-11.3" fill="none" stroke="#000" stroke-width=".42" stroke-dasharray="15.2 1.3 1.3 1.3" stroke-dashoffset="11.5" stroke-linecap="butt"/>
<path d="M443 232.7v-10.3" fill="none" stroke="#000" stroke-width=".42" stroke-dasharray="15.2 1.3 1.3 1.3" stroke-dashoffset="12" stroke-linecap="butt"/>
<path d="M443 201.3v-11.5" fill="none" stroke="#000" stroke-width=".42" stroke-dasharray="15.2 1.3 1.3 1.3" stroke-dashoffset="11.4" stroke-linecap="butt"/>
<path d="M443 184.8v-28.6" fill="none" stroke="#000" stroke-width=".42" stroke-dasharray="15.2 1.3 1.3 1.3" stroke-dashoffset="2.9" stroke-linecap="butt"/>
<path d="M118.9 52.7v9.5" fill="none" stroke="#c0c0c0" stroke-width=".42" stroke-dasharray="15.2 1.3 1.3 1.3" stroke-dashoffset="12.4" stroke-linecap="butt"/>
<g fill="#000">
<path d="M445.1 55.1l3.1-1.7a.53 .53 0 0 0-.3 .7 .53 .53 0 0 0 .7 .3zM526.9 57.8l3.1-1.7a.54 .54 0 0 0-.3 .6 .54 .54 0 0 0 .7 .4zM72.7 180.4l3.1-1.8a.55 .55 0 0 0-.3 .7 .55 .55 0 0 0 .7 .4zM187.1 180.5l3.2-1.5a.54 .54 0 0 0-.3 .7 .54 .54 0 0 0 .6 .3zM272.7 177.5a.54 .54 0 0 0 0 .8 .54 .54 0 0 0 .7 .1l-3.1 1.7zM356.3 177.9l3.2-1.6a.54 .54 0 0 0-.3 .7 .54 .54 0 0 0 .6 .3zM445.7 178.8l3.1-1.7a.54 .54 0 0 0-.3 .7 .54 .54 0 0 0 .7 .4z"/>
<path d="M107.9 111.5a.53 .53 0 0 0 .5 .6 .53 .53 0 0 0 .6-.6l-.6 3.6zM108.4 105l.6 3.5a.53 .53 0 0 0-.6-.5 .53 .53 0 0 0-.5 .5z"/>
</g>
<g fill="#808080">
<path d="M50.4 89.8l3.5-.6a.55 .55 0 0 0-.5 .5 .55 .55 0 0 0 .5 .6zM87 89.2l3.5 .6-3.5 .5a.55 .55 0 0 0 .5-.6 .55 .55 0 0 0-.5-.5zM63.4 101.5l3.5 .6-3.5 .5a.55 .55 0 0 0 .5-.5 .55 .55 0 0 0-.5-.6zM74 102.1l3.5-.6a.55 .55 0 0 0-.5 .6 .55 .55 0 0 0 .5 .5zM123 50.3l-1.5 3.2 2.4-2.6a.53 .53 0 0 1-.8 .1 .53 .53 0 0 1-.1-.7zM155.3 180a.53 .53 0 0 0 .5 .5 .53 .53 0 0 0 .6-.5l-.6 3.5zM155.3 206a.53 .53 0 0 0 .5 .5 .53 .53 0 0 0 .6-.5l-.6 3.5zM155.3 224.4a.53 .53 0 0 0 .5 .5 .53 .53 0 0 0 .6-.5l-.6 3.5zM155.3 250.4a.53 .53 0 0 0 .5 .5 .53 .53 0 0 0 .6-.5l-.6 3.5zM155.3 272a.53 .53 0 0 0 .5 .5 .53 .53 0 0 0 .6-.5l-.6 3.5zM233.2 179.7a.55 .55 0 0 0 .6 .5 .55 .55 0 0 0 .5-.5l-.5 3.5zM233.2 211.7a.55 .55 0 0 0 .6 .5 .55 .55 0 0 0 .5-.5l-.5 3.5zM233.2 226.9a.55 .55 0 0 0 .6 .5 .55 .55 0 0 0 .5-.5l-.5 3.5zM233.2 258.9a.55 .55 0 0 0 .6 .5 .55 .55 0 0 0 .5-.5l-.5 3.5zM233.2 283.5a.55 .55 0 0 0 .6 .5 .55 .55 0 0 0 .5-.5l-.5 3.5zM315.7 177.5a.53 .53 0 0 0 .6 .5 .53 .53 0 0 0 .5-.5l-.5 3.5zM315.7 203.5a.53 .53 0 0 0 .6 .5 .53 .53 0 0 0 .5-.5l-.5 3.5zM315.7 229.5a.53 .53 0 0 0 .6 .5 .53 .53 0 0 0 .5-.5l-.5 3.5zM315.7 244.6a.53 .53 0 0 0 .6 .5 .53 .53 0 0 0 .5-.5l-.5 3.5zM315.7 270.6a.53 .53 0 0 0 .6 .5 .53 .53 0 0 0 .5-.5l-.5 3.5zM315.7 296.6a.53 .53 0 0 0 .6 .5 .53 .53 0 0 0 .5-.5l-.5 3.5zM315.7 319.2a.53 .53 0 0 0 .6 .6 .53 .53 0 0 0 .5-.6l-.5 3.5zM408.2 177.9a.55 .55 0 0 0 .6 .5 .55 .55 0 0 0 .5-.5l-.5 3.5zM408.2 194.2a.55 .55 0 0 0 .6 .5 .55 .55 0 0 0 .5-.5l-.5 3.5zM408.2 209.4a.55 .55 0 0 0 .6 .5 .55 .55 0 0 0 .5-.5l-.5 3.4zM408.2 224.4a.55 .55 0 0 0 .6 .5 .55 .55 0 0 0 .5-.5l-.5 3.5zM408.2 239.4a.55 .55 0 0 0 .6 .5 .55 .55 0 0 0 .5-.5l-.5 3.5zM408.2 254.9a.55 .55 0 0 0 .6 .5 .55 .55 0 0 0 .5-.5l-.5 3.5zM408.2 271a.55 .55 0 0 0 .6 .5 .55 .55 0 0 0 .5-.5l-.5 3.4zM408.2 286.2a.55 .55 0 0 0 .6 .5 .55 .55 0 0 0 .5-.5l-.5 3.4zM408.2 309.3a.55 .55 0 0 0 .6 .6 .55 .55 0 0 0 .5-.6l-.5 3.5z"/>
<path d="M76.7 123.3l3.5-.5a.53 .53 0 0 0-.5 .5 .53 .53 0 0 0 .5 .6zM60.7 122.8l3.5 .5-3.5 .6a.53 .53 0 0 0 .6-.6 .53 .53 0 0 0-.6-.5z"/>
<path d="M44.1 101.9a.55 .55 0 0 0 .5 .6 .55 .55 0 0 0 .6-.6l-.6 3.5zM44.6 109.4l.6 3.5a.55 .55 0 0 0-.6-.5 .55 .55 0 0 0-.5 .5z"/>
<path d="M54.5 97.9l3.5-.6a.55 .55 0 0 0-.6 .6 .55 .55 0 0 0 .6 .5zM82.9 97.3l3.6 .6-3.6 .5a.55 .55 0 0 0 .6-.5 .55 .55 0 0 0-.6-.6z"/>
<path d="M114.5 73.9l3.5-.5a.53 .53 0 0 0-.5 .5 .53 .53 0 0 0 .5 .5zM119.8 73.4l3.5 .5-3.5 .5a.53 .53 0 0 0 .5-.5 .53 .53 0 0 0-.5-.5z"/>
<path d="M37.4 51.8a.55 .55 0 0 0 .5 .6 .55 .55 0 0 0 .6-.6l-.6 3.5zM37.4 69.7a.55 .55 0 0 0 .5 .5 .55 .55 0 0 0 .6-.5l-.6 3.4zM155.3 54.3a.53 .53 0 0 0 .5 .5 .53 .53 0 0 0 .6-.5l-.6 3.5zM155.3 72.1a.53 .53 0 0 0 .5 .5 .53 .53 0 0 0 .6-.5l-.6 3.5zM237 57.2a.55 .55 0 0 0 .5 .5 .55 .55 0 0 0 .6-.5l-.5 3.5zM237 78a.55 .55 0 0 0 .5 .5 .55 .55 0 0 0 .6-.5l-.5 3.5zM324.1 62.6a.53 .53 0 0 0 .6 .5 .53 .53 0 0 0 .5-.5l-.5 3.5zM324.1 90.4a.53 .53 0 0 0 .6 .5 .53 .53 0 0 0 .5-.5l-.5 3.5zM412.2 54.7a.55 .55 0 0 0 .5 .6 .55 .55 0 0 0 .6-.6l-.6 3.6zM412.2 80.7a.55 .55 0 0 0 .5 .6 .55 .55 0 0 0 .6-.6l-.6 3.6zM412.2 101.5a.55 .55 0 0 0 .5 .5 .55 .55 0 0 0 .6-.5l-.6 3.5zM494.6 57.7a.55 .55 0 0 0 .5 .6 .55 .55 0 0 0 .6-.6l-.5 3.5zM494.6 89.7a.55 .55 0 0 0 .5 .6 .55 .55 0 0 0 .6-.6l-.5 3.6zM494.6 113.5a.55 .55 0 0 0 .5 .5 .55 .55 0 0 0 .6-.5l-.5 3.5zM41 179.9a.53 .53 0 0 0 .5 .5 .53 .53 0 0 0 .6-.5l-.6 3.5zM41 205.9a.53 .53 0 0 0 .5 .5 .53 .53 0 0 0 .6-.5l-.6 3.5zM41 231.9a.53 .53 0 0 0 .5 .5 .53 .53 0 0 0 .6-.5l-.6 3.5zM41 253.7a.53 .53 0 0 0 .5 .5 .53 .53 0 0 0 .6-.5l-.6 3.5z"/>
<path d="M132.6 49.2a.53 .53 0 0 0 .5 .5 .53 .53 0 0 0 .5-.5l-.5 3.5zM133.1 62.2l.5 3.5a.53 .53 0 0 0-.5-.5 .53 .53 0 0 0-.5 .5z"/>
</g>
<g font-size="10.5">
<text x="116.7" y="35.9">A</text>
<text x="39" y="81.9">A</text>
<text x="515.7" y="369.7">195.004</text>
</g>
<g font-size="7.5">
<text x="64.5" y="10.5" transform="rotate(-180 64.5 10.5)">195.004</text>
<text x="470" y="385.8">Прижимной профиль стыка</text>
<text x="496.1" y="392.3">G IP68</text>
</g>
<g font-size="5.3">
<text x="180" y="15.4">Рис.2</text>
<text x="261.1" y="16.5">Рис.3</text>
<text x="349.7" y="16.4">Рис.4</text>
<text x="437.8" y="16.4">Рис.5</text>
<text x="97.4" y="23.9">195.004</text>
<text x="99.8" y="19.3">Рис.1</text>
<text x="178" y="20">195.004</text>
<text x="256.9" y="21.1">195.004-01</text>
<text x="344.6" y="21">195.004-02</text>
<text x="432.7" y="21">195.004-03</text>
<text x="514.6" y="22.7">195.004-04</text>
<text x="518.6" y="18.1">Рис.6:</text>
<text x="559.9" y="21.3">Ra12.5</text>
<text x="98.6" y="28.6">(630A)</text>
<text x="167.1" y="29.2">остальное см. рис.1</text>
<text x="179.2" y="24.6">(630А)</text>
<text x="260" y="25.7">(800А)</text>
<text x="348" y="25.6">(1000А)</text>
<text x="436.1" y="25.6">(1250А)</text>
<text x="517.9" y="27.3">(1600А)</text>
<text x="247.3" y="30.3">остальное см. рис. 1</text>
<text x="336.8" y="30.2">остальное см. рис.1</text>
<text x="424.8" y="30.2">остальное см. рис.1</text>
<text x="506.8" y="31.9">остальное см. рис.1</text>
<text x="470.7" y="44.2">2 отв.</text>
<text x="553.3" y="47">2 отв.</text>
<text x="107.2" y="103.4" transform="rotate(-90 107.2 103.4)">25,2 *</text>
<text x="65" y="134.9">Рис.7:</text>
<text x="260.6" y="136.9">Рис. 9</text>
<text x="348.9" y="136">Рис.10</text>
<text x="435.4" y="138">Рис. 11</text>
<text x="60.3" y="139.5">195.004-05</text>
<text x="172.3" y="143">195.004-06</text>
<text x="177.1" y="138.3">Рис.8:</text>
<text x="256.2" y="141.5">195.004-07</text>
<text x="344.5" y="140.6">195.004-08</text>
<text x="431.4" y="142.6">195.004-09</text>
<text x="53.1" y="148.7">остальное см.рис.1</text>
<text x="63.2" y="144.1">(2000А)</text>
<text x="175.5" y="147.6">(2500А)</text>
<text x="259.3" y="146.1">(3200А)</text>
<text x="337.4" y="149.9">остальное см.рис.1</text>
<text x="347.5" y="145.2">(4000А)</text>
<text x="434.5" y="147.2">(5000А)</text>
<text x="165.2" y="152.2">остальное см.рис.1</text>
<text x="249.1" y="150.7">остальное см.рис.1</text>
<text x="422.9" y="151.8">остальное см. рис. 1</text>
<text x="293.2" y="161.5">4 отв.</text>
<text x="103.8" y="167.3">3 отв.</text>
<text x="476.6" y="167.4">8 отв.</text>
<text x="212.3" y="171.8">4 отв.</text>
<text x="381.2" y="168.8">6 отв.</text>
<text x="405" y="345.6">1.</text>
<text x="415" y="345.6">*Размеры для справок</text>
<text x="405" y="350.3">2.</text>
<text x="415" y="350.3">Общие допуски по ГОСТ 30893.2-mK</text>
<text x="405" y="354.9">3.</text>
<text x="415" y="354.9">Острые кромки притупить</text>
</g>
<g font-size="5.3" fill="#808080">
<text x="33.2" y="39">0</text>
<text x="151.1" y="41.4">0</text>
<text x="232.8" y="41.3">0</text>
<text x="320" y="39.7">0</text>
<text x="408" y="38.9">0</text>
<text x="490.4" y="38.9">0</text>
<text x="129.4" y="42.4">R9,5</text>
<text x="103.8" y="52" transform="rotate(-90 103.8 52)">7,4</text>
<text x="28" y="56.8">44,5</text>
<text x="145.9" y="59.2">44,5</text>
<text x="406" y="59.7">52</text>
<text x="131.9" y="60.2" transform="rotate(-90 131.9 60.2)">19</text>
<text x="230.8" y="62.1">52</text>
<text x="485.5" y="62.7">59,5</text>
<text x="314.7" y="67.5">69,5</text>
<text x="31" y="74.6">89</text>
<text x="127.6" y="72.6">17,5</text>
<text x="148.9" y="77">89</text>
<text x="229.1" y="82.9">104</text>
<text x="67.2" y="88.5">100 *</text>
<text x="405" y="85.7">117</text>
<text x="316.5" y="95.3">139</text>
<text x="484" y="94.7">139,5</text>
<text x="67.9" y="96.6">80 *</text>
<text x="68.3" y="100.8">18 *</text>
<text x="100.6" y="102.1" transform="rotate(-90 100.6 102.1)">1,2 *</text>
<text x="404.3" y="106.5">169</text>
<text x="43.4" y="118.1" transform="rotate(-90 43.4 118.1)">10*</text>
<text x="486.7" y="118.5">199</text>
<text x="66.1" y="122.1">31 *</text>
<text x="229.1" y="160">0</text>
<text x="311.6" y="159.9">0</text>
<text x="404.1" y="159.6">0</text>
<text x="36.8" y="163.1">0</text>
<text x="151.1" y="163.3">0</text>
<text x="31.8" y="184.9">54,5</text>
<text x="149.1" y="184.9">54</text>
<text x="224.6" y="184.6">61,5</text>
<text x="306.6" y="182.5">56,5</text>
<text x="402.1" y="182.8">58</text>
<text x="400.6" y="199.1">123</text>
<text x="305.6" y="208.5">121,5</text>
<text x="30.8" y="210.9">119,5</text>
<text x="148.1" y="210.9">119</text>
<text x="399.8" y="214.3">238</text>
<text x="223.1" y="216.6">141,5</text>
<text x="146.9" y="229.3">234</text>
<text x="222.3" y="231.8">271,5</text>
<text x="400.1" y="229.3">303</text>
<text x="30.1" y="236.9">184,5</text>
<text x="304.8" y="234.5">186,5</text>
<text x="400.3" y="244.3">418</text>
<text x="304.3" y="249.5">306,5</text>
<text x="146.6" y="255.3">299</text>
<text x="32.6" y="258.7">239</text>
<text x="222.8" y="263.8">351,5</text>
<text x="399.8" y="259.8">483</text>
<text x="305.1" y="275.5">371,5</text>
<text x="399.8" y="275.9">598</text>
<text x="147.4" y="276.9">353</text>
<text x="225.6" y="288.4">413</text>
<text x="399.8" y="291.1">663</text>
<text x="304.3" y="301.5">436,5</text>
<text x="400.3" y="314.3">721</text>
<text x="307.3" y="324.1">493</text>
</g>
<g font-size="3.8">
<text x="147.7" y="3.6">2</text>
<text x="445" y="3.6">1</text>
<text x="16.7" y="106.1">B</text>
<text x="590.7" y="106.1">B</text>
<text x="11.3" y="166.5" transform="rotate(-90 11.3 166.5)">Перв. примен.</text>
<text x="11.3" y="224.4" transform="rotate(-90 11.3 224.4)">Справ. №</text>
<text x="11.3" y="295.8" transform="rotate(-90 11.3 295.8)">Подп. и дата</text>
<text x="590.6" y="316.1">A</text>
<text x="11.3" y="325.7" transform="rotate(-90 11.3 325.7)">Инв. № дубл.</text>
<text x="11.3" y="350.8" transform="rotate(-90 11.3 350.8)">Взам. инв. №</text>
<text x="11.3" y="380.8" transform="rotate(-90 11.3 380.8)">Подп. и дата</text>
<text x="404.9" y="383.2">Изм.</text>
<text x="412.7" y="383.2">Лист</text>
<text x="426.6" y="383.2">№ докум.</text>
<text x="448.2" y="383.2">Подп.</text>
<text x="460.5" y="383.2">Дата</text>
<text x="543.6" y="378.3">Лит.</text>
<text x="558.4" y="378.3">Масса</text>
<text x="573.9" y="378.3">Масштаб</text>
<text x="404.5" y="388.3">Разраб.</text>
<text x="421.5" y="388.4">Мочанов</text>
<text x="404.5" y="393.3">Пров.</text>
<text x="421.5" y="393.4">Банников</text>
<text x="404.5" y="398.2">Т. контр.</text>
<text x="421.5" y="398.3">Безруков</text>
<text x="540.4" y="398.2">Лист 1</text>
<text x="560.4" y="398.2">Листов 11</text>
<text x="11.3" y="410.7" transform="rotate(-90 11.3 410.7)">Инв. № подл.</text>
<text x="404.5" y="413.2">Утв.</text>
<text x="404.5" y="408.3">Н. контр.</text>
<text x="484.1" y="408.6">Заготовка - Профиль АП 5786</text>
<text x="147.7" y="418.6">2</text>
<text x="445" y="418.6">1</text>
<text x="497.3" y="418.3">Копировал</text>
<text x="556.6" y="418.3">Формат А2</text>
</g>
<text font-size="2.6" x="459.2" y="388.4">13.08.2026</text>
</svg>
